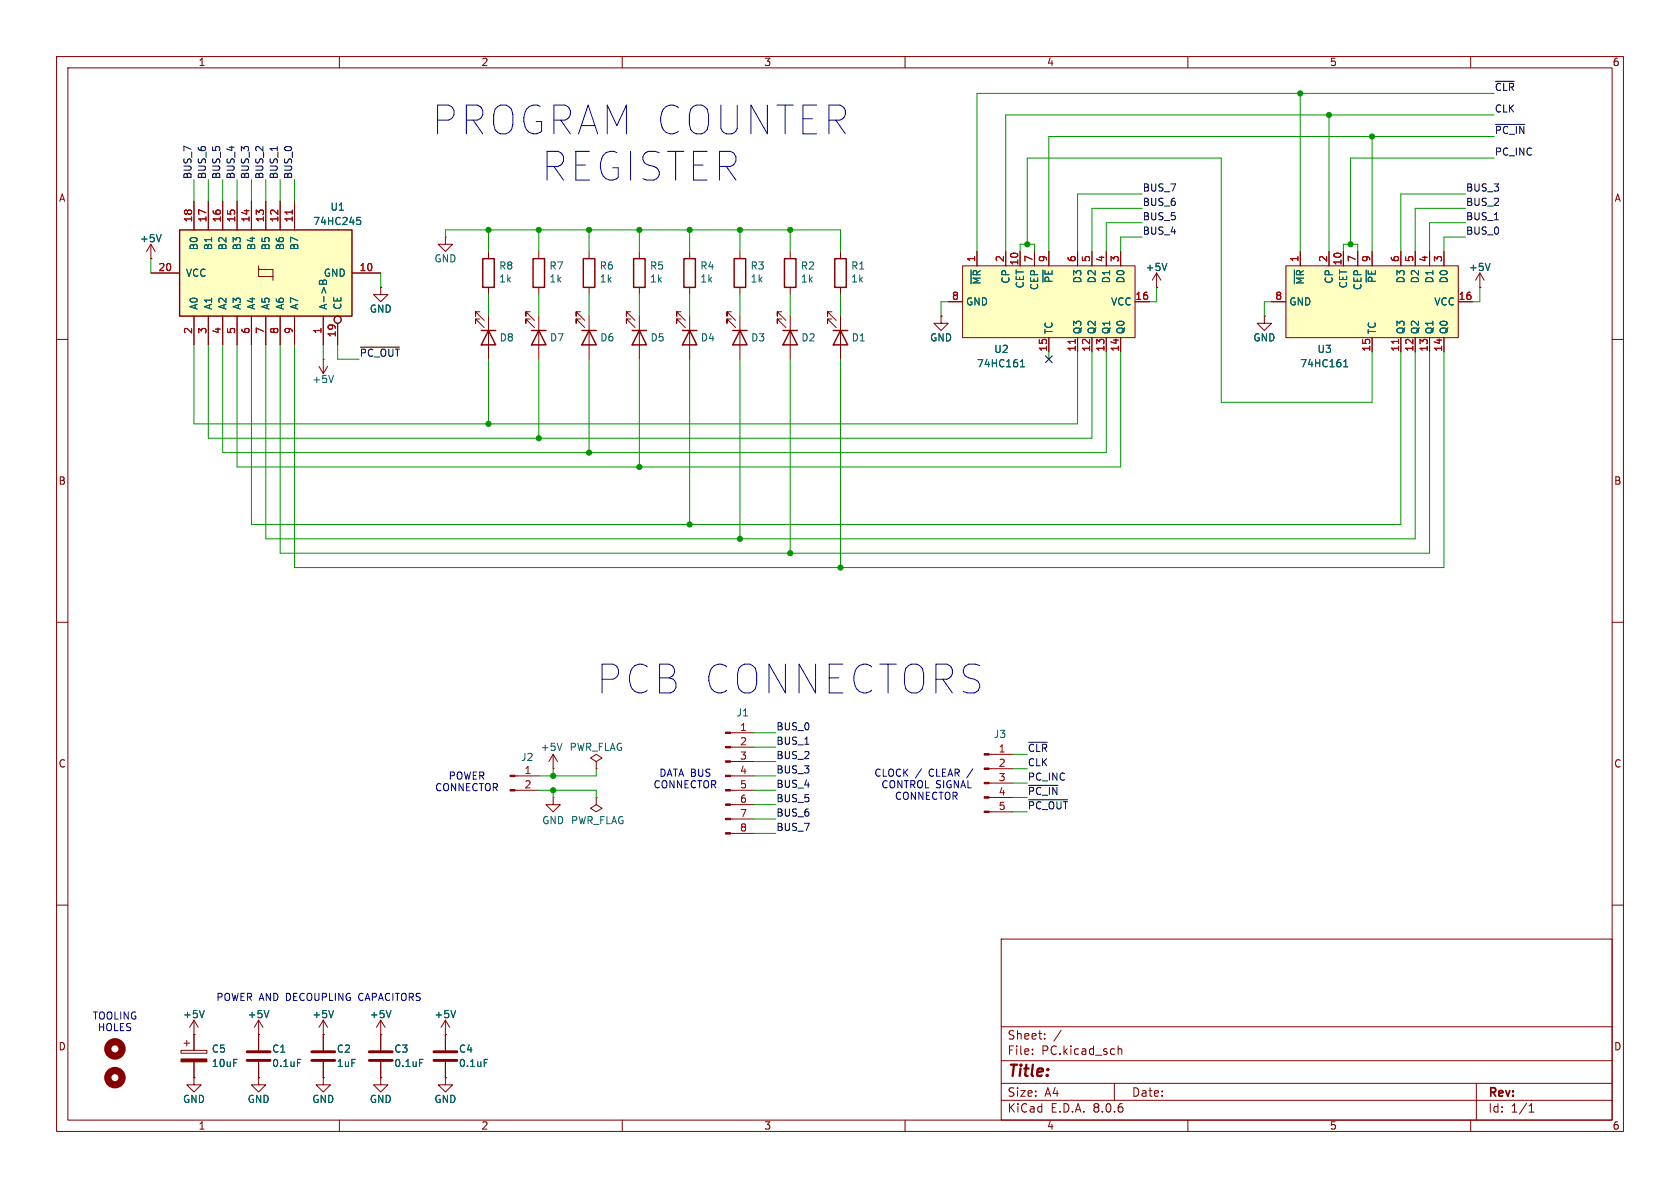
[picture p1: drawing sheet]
<svg xmlns="http://www.w3.org/2000/svg" width="297mm" height="210mm" viewBox="0 0 297 210" stroke-linecap="round" stroke-linejoin="round" font-family="sans-serif">
<g fill="none" stroke="#840000" stroke-width=".18">
<path d="M10 10h277v190h-277zM12 12h273v186h-273zM60 10v2M110 10v2M160 10v2M210 10v2M260 10v2M10 60h2M67.3 50.8v1.3h1.3l-1.3 1.2-1.3-1.2h1.3M67.3 50.8h.1M104.1 44.5v1.2M104.1 50.8v1.3"/>
<path d="M113 44.5v1.2M113 50.8v1.3M204.5 50.8h.1M204.5 48.3l-.8 1.2M204.5 48.3v2.5M204.5 48.3l.7 1.2M285 60h2M10 110h2M285 110h2M10 160h2M285 160h2M177 166h108v32h-108z"/>
<path d="M60 198v2M110 198v2M160 198v2M177 194.5h108M177 191.5h108M177 187.5h108M177 181.5h108M182.5 186.3v.1M182.5 185.5v.1M184.7 183.6v.1M184.7 182.8v.1M187.6 182.1l-1.3 2"/>
<path d="M197 191.5v3M197.7 184.9v1.5M197.7 185.5l.2-.1 .3 .1 .1 .9M210 198v2M260 198v2M261 191.5v6.5M270.3 196.6h.9M270.3 195.5l.4-.4v1.5"/>
</g>
<path d="M206.3 46.6l-.4 1.2" fill="none" stroke="#006464" stroke-width=".18"/>
<path d="M103.1 45.7h2.1v5.1h-2.1zM112 45.7h2v5.1h-2z" fill="none" stroke="#840000" stroke-width=".25"/>
<path d="M31.7 40.6h30.5v15.3h-30.5z" fill="#ffffc2"/>
<g fill="none" stroke="#840000" stroke-width=".18">
<path d="M34.3 35.6v5M36.8 35.6v5M39.4 35.6v5M41.9 35.6v5M44.4 35.6v5M47 35.6v5M49.5 35.6v5M52.1 35.6v5M26.7 45.7h.1M26.7 48.3h5M26.7 43.2l-.8 1.3M26.7 43.2v2.5"/>
<path d="M26.7 43.2l.7 1.3M34.3 55.9v5.1M36.8 55.9v5.1M39.4 55.9v5.1M41.9 55.9v5.1M44.4 55.9v5.1M45.7 47.6v1.3h2.6M45.7 47v.6h2.6v1.9M47 55.9v5.1M49.5 55.9v5.1M52.1 55.9v5.1M57.1 55.9v5.1"/>
<path d="M59.7 57.2v3.8M62.2 48.3h5.1M223.5 55.9v1.3h1.3l-1.3 1.2-1.3-1.2h1.3M223.5 55.9h.1M56.4 64.8l.7 1.2M57.1 63.5h.1M57.1 63.5v2.5M57.9 64.8l-.8 1.2M129.1 139.7h4.2M129.1 137.2h4.2M129.1 134.6h4.2M129.1 132.1h4.2"/>
<path d="M129.1 129.5h4.2M174.9 138.4h4.2M174.9 135.9h4.2M174.9 133.4h4.2M129.1 147.3h4.2M129.1 144.8h4.2M129.1 142.2h4.2M174.9 143.5h4.2M174.9 141h4.2"/>
<circle cx="59.7" cy="56.5" r=".63"/>
</g>
<path d="M31.7 40.6h30.5v15.3h-30.5z" fill="none" stroke="#840000" stroke-width=".25"/>
<path d="M63.1 38.4h.6M63.2 38.9h.3l.3 .3-.1 .4-.5 .1M28.5 41.5l-.4 1.2M56.7 49.6l-.2 .2v.4h1.2v-.5M57 49.7l.1 .1M57.1 49.8v.4M57.1 49.6v.2M59 66.4l-.5 1.2" fill="none" stroke="#006464" stroke-width=".18"/>
<path d="M51.7 37.1v.8" fill="none" stroke="#a90000" stroke-width=".18"/>
<g fill="#840000" stroke="#840000" stroke-width=".18">
<path d="M128.3 147.2h.8v.2h-.8z"/>
<path d="M128.3 144.7h.8v.2h-.8z"/>
<path d="M128.3 142.1h.8v.3h-.8z"/>
<path d="M128.3 139.6h.8v.2h-.8z"/>
<path d="M128.3 137h.8v.3h-.8z"/>
<path d="M128.3 134.5h.8v.2h-.8z"/>
<path d="M128.3 132h.8v.2h-.8z"/>
<path d="M128.3 129.4h.8v.3h-.8z"/>
<path d="M174 143.4h.9v.2h-.9z"/>
<path d="M174 140.8h.9v.3h-.9z"/>
<path d="M174 138.3h.9v.3h-.9z"/>
<path d="M174 135.8h.9v.2h-.9z"/>
<path d="M174 133.2h.9v.3h-.9z"/>
</g>
<path d="M227.3 47h30.5v12.7h-30.5z" fill="#ffffc2"/>
<g fill="none" stroke="#840000" stroke-width=".18">
<path d="M102.6 55.1h-.7v.8v-.8l1.5 1.5M102.6 56.4h-.7v.8v-.8l1.5 1.5M104.1 55.9v7.6M111.5 55.1h-.8v.8v-.8l1.6 1.5M111.5 56.4h-.8v.8v-.8l1.6 1.5M113 55.9v7.6M147.1 55.1h-.8v.8v-.8l1.5 1.5M147.1 56.4h-.8v.8v-.8l1.5 1.5M148.6 44.5v1.2M148.6 50.8v1.3M148.6 55.9v7.6M224.8 53.3h2.5"/>
<path d="M227.3 47h30.5v12.7h-30.5zM229.9 44.5v2.5M234.9 44.5v2.5M237.5 44.5v2.5M240 44.5v2.5M242.6 44.5v2.5M242.6 59.7v2.5M247.6 44.5v2.5M247.6 59.7v2.5M250.2 44.5v2.5M250.2 59.7v2.5M252.7 44.5v2.5"/>
<path d="M252.7 59.7v2.5M255.3 44.5v2.5M255.3 59.7v2.5M257.8 53.3h2.5M34.3 190.5v1.3h1.3l-1.3 1.2-1.3-1.2h1.3M34.3 190.5h.1"/>
</g>
<path d="M228.8 47.7v2.5M237.5 64.8h.8M237.5 63.9l.4-.3v1.2" fill="none" stroke="#006464" stroke-width=".18"/>
<path d="M247.2 60v.7" fill="none" stroke="#a90000" stroke-width=".18"/>
<path d="M102.9 58.4h2.5M104.1 58.4l1.3 2.6h-2.5zM111.8 58.4h2.5M113 58.4l1.3 2.6h-2.5zM147.3 58.4h2.6M147.6 45.7h2v5.1h-2zM148.6 58.4l1.3 2.6h-2.6z" fill="none" stroke="#840000" stroke-width=".25"/>
<path d="M170.2 47h30.5v12.7h-30.5z" fill="#ffffc2"/>
<g fill="none" stroke="#840000" stroke-width=".18">
<path d="M34.3 35.6v5M36.8 35.6v5M39.4 35.6v5M41.9 35.6v5M44.4 35.6v5M47 35.6v5M49.5 35.6v5M52.1 35.6v5M26.7 45.7h.1M26.7 48.3h5M34.3 55.9v5.1M36.8 55.9v5.1"/>
<path d="M39.4 55.9v5.1M41.9 55.9v5.1M44.4 55.9v5.1M47 55.9v5.1M49.5 55.9v5.1M52.1 55.9v5.1M57.1 55.9v5.1M59.7 57.2v3.8M62.2 48.3h5.1M67.3 50.8h.1M78.7 41.9v1.3h1.3l-1.3 1.3-1.2-1.3h1.2M78.7 41.9h.1"/>
<path d="M84.8 55.1h-.7v.8v-.8l1.5 1.5M84.8 56.4h-.7v.8v-.8l1.5 1.5M86.4 44.5v1.2M86.4 50.8v1.3M86.4 55.9v7.6M93.7 55.1h-.7v.8v-.8l1.5 1.5M93.7 56.4h-.7v.8v-.8l1.5 1.5M95.2 44.5v1.2M95.2 50.8v1.3M95.2 55.9v7.6M120.4 55.1h-.8v.8v-.8l1.6 1.5M120.4 56.4h-.8v.8v-.8l1.6 1.5"/>
<path d="M121.9 44.5v1.2M121.9 50.8v1.3M121.9 55.9v7.6M129.3 55.1h-.8v.8v-.8l1.5 1.5M129.3 56.4h-.8v.8v-.8l1.5 1.5M130.8 44.5v1.2M130.8 50.8v1.3M130.8 55.9v7.6M138.2 55.1h-.8v.8v-.8l1.5 1.5M138.2 56.4h-.8v.8v-.8l1.5 1.5M139.7 44.5v1.2M139.7 50.8v1.3"/>
<path d="M139.7 55.9v7.6M166.4 55.9v1.3h1.2l-1.2 1.2-1.3-1.2h1.3M166.4 55.9h.1M167.6 53.3h2.6M170.2 47h30.5v12.7h-30.5zM172.7 44.5v2.5M177.8 44.5v2.5M180.3 44.5v2.5M182.9 44.5v2.5M185.4 44.5v2.5M185.4 59.7v2.5M190.5 44.5v2.5"/>
<path d="M190.5 59.7v2.5M193 44.5v2.5M193 59.7v2.5M195.6 44.5v2.5M195.6 59.7v2.5M198.1 44.5v2.5M198.1 59.7v2.5M200.7 53.3h2.5M204.5 50.8h.1M223.5 55.9h.1M224.8 53.3h2.5M229.9 44.5v2.5"/>
<path d="M234.9 44.5v2.5M237.5 44.5v2.5M240 44.5v2.5M242.6 44.5v2.5M242.6 59.7v2.5M247.6 44.5v2.5M247.6 59.7v2.5M250.2 44.5v2.5M250.2 59.7v2.5M252.7 44.5v2.5M252.7 59.7v2.5M255.3 44.5v2.5"/>
<path d="M255.3 59.7v2.5M257.8 53.3h2.5M261.6 50.8h.1M261.6 48.3l-.7 1.2M261.6 48.3v2.5M261.6 48.3l.8 1.2M91 139.7h4.2M91 137.2h4.2M97.8 135.9h.1M97.8 133.4l-.8 1.2M97.8 133.4v2.5M97.8 133.4l.8 1.2"/>
<path d="M105.4 134.6l1-.6-1-.6-1 .6 1 .6v1.3M105.4 135.9h.1M97.8 141v1.2h1.3l-1.3 1.3-1.3-1.3h1.3M97.8 141h.1M105.4 141v1.2l1 .7-1 .6-1-.6 1-.7M105.4 141h.1M32 185.7h4.6v.5h-4.6zM32.5 184.4h1M33 183.9v1M34.3 182.9h.1M34.3 190.5h.1M34.3 180.3l-.8 1.3"/>
<path d="M34.3 180.3v5.4M34.3 187.7v2.8M34.3 180.3l.8 1.3M45.7 190.5v1.3h1.3l-1.3 1.2-1.3-1.2h1.3M45.7 190.5h.1M45.7 182.9h.1M45.7 180.3v5.4M45.7 187.7v2.8M45.7 180.3l-.7 1.3M45.7 180.3l.8 1.3M57.1 190.5v1.3h1.3l-1.3 1.2-1.2-1.2h1.2M57.1 190.5h.1"/>
<path d="M57.1 182.9h.1M57.1 180.3v5.4M57.1 187.7v2.8M57.1 180.3l-.7 1.3M57.1 180.3l.8 1.3M67.3 182.9h.1M67.3 190.5v1.3h1.3l-1.3 1.2-1.3-1.2h1.3M67.3 190.5h.1M67.3 180.3v5.4M67.3 187.7v2.8M67.3 180.3l-.8 1.3M67.3 180.3l.8 1.3"/>
<path d="M78.7 190.5v1.3h1.3l-1.3 1.2-1.2-1.2h1.2M78.7 190.5h.1M78.7 182.9h.1M78.7 180.3l-.7 1.3M78.7 180.3v5.4M78.7 187.7v2.8M78.7 180.3l.8 1.3"/>
<circle cx="59.7" cy="56.5" r=".63"/>
</g>
<g fill="none" stroke="#006464" stroke-width=".18">
<path d="M63.1 38.4h.6M63.2 38.9h.3l.3 .3-.1 .4-.5 .1M28.5 41.5l-.4 1.2M56.7 49.6l-.2 .2v.4h1.2v-.5M57 49.7l.1 .1M57.1 49.8v.4M57.1 49.6v.2M171.7 47.7v2.5M206.3 46.6l-.4 1.2M228.8 47.7v2.5M263.4 46.6l-.4 1.2M180.4 64.8h.7"/>
<path d="M180.4 63.9l.4-.3v1.2M237.5 64.8h.8M237.5 63.9l.4-.3v1.2M99.4 131.4l-.5 1.3M36.1 178.6l-.4 1.3M47.5 178.6l-.4 1.3M59 178.6l-.5 1.3M69.1 178.6l-.4 1.3M80.6 178.6l-.5 1.3M52.6 187.3h.6M74.2 187.3h.6M85.6 187.3h.6"/>
</g>
<path d="M51.7 37.1v.8M190.1 60v.7M247.2 60v.7" fill="none" stroke="#a90000" stroke-width=".18"/>
<g fill="none" stroke="#840000" stroke-width=".25">
<path d="M85.1 58.4h2.5M85.3 45.7h2.1v5.1h-2.1zM86.4 58.4l1.2 2.6h-2.5zM94 58.4h2.5M94.2 45.7h2.1v5.1h-2.1zM95.2 58.4l1.3 2.6h-2.5zM120.6 58.4h2.6M120.9 45.7h2v5.1h-2zM121.9 58.4l1.3 2.6h-2.6zM129.5 58.4h2.6M129.8 45.7h2v5.1h-2zM130.8 58.4l1.3 2.6h-2.6z"/>
<path d="M138.4 58.4h2.6M138.7 45.7h2v5.1h-2zM139.7 58.4l1.3 2.6h-2.6z"/>
</g>
<path d="M43.7 187.5h4.1M43.7 185.9h4.1M55.1 187.5h4.1M55.1 185.9h4.1M65.3 187.5h4M65.3 185.9h4M76.7 187.5h4.1M76.7 185.9h4.1" fill="none" stroke="#840000" stroke-width=".51"/>
<g fill="#840000" stroke="#840000" stroke-width=".18">
<path d="M90.2 139.6h.8v.2h-.8z"/>
<path d="M90.2 137h.8v.3h-.8z"/>
<path d="M32 187.2h4.6v.5h-4.6z"/>
</g>
<g fill="none" stroke="#840000" stroke-width="1.3">
<circle cx="20.3" cy="185.4" r="1.27"/>
<circle cx="20.3" cy="190.5" r="1.27"/>
</g>
<path d="M264.4 14.4h3.3M264.4 22h5.2M63.7 61.4h6.9M181.8 131.2h3.4M181.8 138.8h5.2M181.8 141.4h6.9" fill="none" stroke="#0f0f0f" stroke-width=".18"/>
<g fill="none" stroke="#009600" stroke-width=".18">
<path d="M229.9 16.5v28M264.2 16.5h-91.5v28M34.3 31.8v3.8M36.8 31.8v3.8M39.4 31.8v3.8M41.9 31.8v3.8M44.4 31.8v3.8M47 31.8v3.8M49.5 31.8v3.8M52.1 31.8v3.8M201.9 39.4h-6.3v5.1M201.9 34.3h-11.4v10.2"/>
<path d="M201.9 36.8h-8.9v7.7M234.9 20.3v24.2M242.6 24.1v20.4M259.1 39.4h-6.4v5.1M259.1 34.3h-11.5v10.2M259.1 36.8h-8.9v7.7M264.2 27.9h-25.4v15.3M264.2 20.3h-86.4v24.2M264.2 24.1h-78.8v20.4M26.7 45.7v2.6M67.3 48.3v2.5M78.7 41.9v-1.3h69.9v3.9"/>
<path d="M86.4 40.6v3.9M86.4 52.1v3.8M95.2 40.6v3.9M95.2 52.1v3.8M104.1 40.6v3.9M104.1 52.1v3.8M113 40.6v3.9M113 52.1v3.8M121.9 40.6v3.9M121.9 52.1v3.8M130.8 40.6v3.9M130.8 52.1v3.8"/>
<path d="M139.7 40.6v3.9M139.7 52.1v3.8M148.6 52.1v3.8M167.6 53.3h-1.2v2.6M180.3 44.5v-1.3h2.6v1.3M181.6 43.2v-15.3h34.3v43.2h26.7v-8.9M201.9 41.9h-3.8v2.6M204.5 50.8v2.5h-1.3M224.8 53.3h-1.3v2.6M237.5 44.5v-1.3h2.5v1.3M259.1 41.9h-3.8v2.6M261.6 50.8v2.5h-1.3"/>
<path d="M34.3 61v13.9h156.2v-12.7M36.8 61v16.5h156.2v-15.3M39.4 61v19h156.2v-17.8M41.9 61v21.6h156.2v-20.4M44.4 61v31.7h203.2v-30.5M47 61v34.3h203.2v-33.1M49.5 61v36.8h203.2v-35.6M52.1 61v39.3h203.2v-38.1M57.1 61v2.5M59.7 61v2.5h3.8M86.4 63.5v11.4M95.2 63.5v14"/>
<path d="M104.1 63.5v16.5M113 63.5v19.1M121.9 63.5v29.2M130.8 63.5v31.8M139.7 63.5v34.3M148.6 63.5v36.8M185.4 62.2v1.3M95.2 139.7h10.2v1.3M97.8 135.9v1.3M97.8 139.7v1.3M105.4 135.9v1.3h-10.2M133.3 139.7h3.9"/>
<path d="M133.3 137.2h3.9M133.3 129.5h3.9M133.3 134.6h3.9M133.3 132.1h3.9M179.1 138.4h2.5M179.1 135.9h2.5M179.1 133.4h2.5M133.3 142.2h3.9M133.3 147.3h3.9M133.3 144.8h3.9M179.1 143.5h2.5M179.1 141h2.5"/>
</g>
<path d="M184.8 62.9l1.2 1.2M186 62.9l-1.2 1.2" fill="none" stroke="#000084" stroke-width=".18"/>
<g fill="#009600" stroke="#009600" stroke-width=".18">
<circle cx="113" cy="40.6" r=".46"/>
<circle cx="104.1" cy="40.6" r=".46"/>
<circle cx="121.9" cy="40.6" r=".46"/>
<circle cx="95.2" cy="40.6" r=".46"/>
<circle cx="104.1" cy="80" r=".46"/>
<circle cx="95.2" cy="77.5" r=".46"/>
<circle cx="238.8" cy="43.2" r=".46"/>
<circle cx="242.6" cy="24.1" r=".46"/>
<circle cx="181.6" cy="43.2" r=".46"/>
<circle cx="234.9" cy="20.3" r=".46"/>
<circle cx="229.9" cy="16.5" r=".46"/>
<circle cx="139.7" cy="97.8" r=".46"/>
<circle cx="121.9" cy="92.7" r=".46"/>
<circle cx="130.8" cy="95.3" r=".46"/>
<circle cx="148.6" cy="100.3" r=".46"/>
<circle cx="86.4" cy="74.9" r=".46"/>
<circle cx="86.4" cy="40.6" r=".46"/>
<circle cx="113" cy="82.6" r=".46"/>
<circle cx="130.8" cy="40.6" r=".46"/>
<circle cx="139.7" cy="40.6" r=".46"/>
<circle cx="97.8" cy="139.7" r=".46"/>
<circle cx="97.8" cy="137.2" r=".46"/>
</g>
<g font-size="7.1" fill="#0000c2">
<text x="76.4" y="24.1">PROGRAM COUNTER</text>
<text x="95.8" y="32.3">REGISTER</text>
<text x="105.5" y="122.9">PCB CONNECTORS</text>
</g>
<text font-size="2.8" fill="#840000" x="178" y="190.9">Title:</text>
<g font-size="2.1" fill="#840000">
<text x="178" y="184">Sheet:</text>
<text x="178" y="186.7">File:</text>
<text x="184.1" y="186.7">PC.kicad_sch</text>
<text x="178" y="196.9">KiCad</text>
<text x="178" y="194.1">Size:</text>
<text x="184.7" y="194.1">A4</text>
<text x="185.7" y="196.9">E.D.A.</text>
<text x="193.3" y="196.9">8.0.6</text>
<text x="200" y="194.1">Date:</text>
<text x="263" y="194.3">Rev:</text>
<text x="263" y="196.9">Id:</text>
<text x="267.1" y="196.9">1/1</text>
</g>
<g font-size="1.8" fill="#840000">
<text x="35" y="11.9">1</text>
<text x="85" y="11.9">2</text>
<text x="135" y="11.9">3</text>
<text x="185" y="11.9">4</text>
<text x="235" y="11.9">5</text>
<text x="285" y="11.9">6</text>
<text x="10.3" y="35.9">A</text>
<text x="285.3" y="35.9">A</text>
<text x="10.3" y="85.9">B</text>
<text x="285.3" y="85.9">B</text>
<text x="10.3" y="135.9">C</text>
<text x="285.3" y="135.9">C</text>
<text x="10.3" y="185.9">D</text>
<text x="285.3" y="185.9">D</text>
<text x="35" y="199.9">1</text>
<text x="85" y="199.9">2</text>
<text x="135" y="199.9">3</text>
<text x="185" y="199.9">4</text>
<text x="235" y="199.9">5</text>
<text x="285" y="199.9">6</text>
</g>
<g font-size="1.8" fill="#0f0f0f">
<text x="264.2" y="16.2">~{CLR}</text>
<text x="264.2" y="23.8">~{PC_IN}</text>
<text x="264.2" y="20">CLK</text>
<text x="264.2" y="27.6">PC_INC</text>
<text x="33.9" y="31.8" transform="rotate(-90 33.9 31.8)">BUS_7</text>
<text x="36.5" y="31.8" transform="rotate(-90 36.5 31.8)">BUS_6</text>
<text x="39" y="31.8" transform="rotate(-90 39 31.8)">BUS_5</text>
<text x="41.6" y="31.8" transform="rotate(-90 41.6 31.8)">BUS_4</text>
<text x="44.1" y="31.8" transform="rotate(-90 44.1 31.8)">BUS_3</text>
<text x="46.6" y="31.8" transform="rotate(-90 46.6 31.8)">BUS_2</text>
<text x="49.2" y="31.8" transform="rotate(-90 49.2 31.8)">BUS_1</text>
<text x="51.7" y="31.8" transform="rotate(-90 51.7 31.8)">BUS_0</text>
<text x="201.9" y="33.9">BUS_7</text>
<text x="259.1" y="33.9">BUS_3</text>
<text x="201.9" y="41.6">BUS_4</text>
<text x="201.9" y="36.5">BUS_6</text>
<text x="201.9" y="39">BUS_5</text>
<text x="259.1" y="41.6">BUS_0</text>
<text x="259.1" y="36.5">BUS_2</text>
<text x="259.1" y="39">BUS_1</text>
<text x="63.5" y="63.2">~{PC_OUT}</text>
<text x="137.2" y="129.2">BUS_0</text>
<text x="137.2" y="131.7">BUS_1</text>
<text x="137.2" y="134.3">BUS_2</text>
<text x="137.2" y="136.8">BUS_3</text>
<text x="181.6" y="135.5">CLK</text>
<text x="181.6" y="133">~{CLR}</text>
<text x="137.2" y="141.9">BUS_5</text>
<text x="137.2" y="139.4">BUS_4</text>
<text x="181.6" y="140.6">~{PC_IN}</text>
<text x="181.6" y="143.2">~{PC_OUT}</text>
<text x="181.6" y="138.1">PC_INC</text>
<text x="137.2" y="147">BUS_7</text>
<text x="137.2" y="144.4">BUS_6</text>
</g>
<g font-size="1.8" fill="#a90000">
<text x="34" y="39.4" transform="rotate(-90 34 39.4)">18</text>
<text x="36.6" y="39.4" transform="rotate(-90 36.6 39.4)">17</text>
<text x="39.1" y="39.4" transform="rotate(-90 39.1 39.4)">16</text>
<text x="41.7" y="39.4" transform="rotate(-90 41.7 39.4)">15</text>
<text x="44.2" y="39.4" transform="rotate(-90 44.2 39.4)">14</text>
<text x="46.7" y="39.4" transform="rotate(-90 46.7 39.4)">13</text>
<text x="49.3" y="39.4" transform="rotate(-90 49.3 39.4)">12</text>
<text x="51.8" y="39.4" transform="rotate(-90 51.8 39.4)">11</text>
<text x="172.5" y="46.4" transform="rotate(-90 172.5 46.4)">1</text>
<text x="177.5" y="46.4" transform="rotate(-90 177.5 46.4)">2</text>
<text x="180.1" y="47" transform="rotate(-90 180.1 47)">10</text>
<text x="182.6" y="46.4" transform="rotate(-90 182.6 46.4)">7</text>
<text x="185.2" y="46.4" transform="rotate(-90 185.2 46.4)">9</text>
<text x="190.2" y="46.4" transform="rotate(-90 190.2 46.4)">6</text>
<text x="192.8" y="46.4" transform="rotate(-90 192.8 46.4)">5</text>
<text x="195.3" y="46.4" transform="rotate(-90 195.3 46.4)">4</text>
<text x="197.9" y="46.4" transform="rotate(-90 197.9 46.4)">3</text>
<text x="229.6" y="46.4" transform="rotate(-90 229.6 46.4)">1</text>
<text x="234.7" y="46.4" transform="rotate(-90 234.7 46.4)">2</text>
<text x="237.2" y="47" transform="rotate(-90 237.2 47)">10</text>
<text x="239.8" y="46.4" transform="rotate(-90 239.8 46.4)">7</text>
<text x="242.3" y="46.4" transform="rotate(-90 242.3 46.4)">9</text>
<text x="247.4" y="46.4" transform="rotate(-90 247.4 46.4)">6</text>
<text x="249.9" y="46.4" transform="rotate(-90 249.9 46.4)">5</text>
<text x="252.5" y="46.4" transform="rotate(-90 252.5 46.4)">4</text>
<text x="255" y="46.4" transform="rotate(-90 255 46.4)">3</text>
<text x="27.9" y="48">20</text>
<text x="63.5" y="48">10</text>
<text x="168.2" y="53.1">8</text>
<text x="200.6" y="53.1">16</text>
<text x="225.4" y="53.1">8</text>
<text x="257.8" y="53.1">16</text>
<text x="34" y="59.1" transform="rotate(-90 34 59.1)">2</text>
<text x="36.6" y="59.1" transform="rotate(-90 36.6 59.1)">3</text>
<text x="39.1" y="59.1" transform="rotate(-90 39.1 59.1)">4</text>
<text x="41.7" y="59.1" transform="rotate(-90 41.7 59.1)">5</text>
<text x="44.2" y="59.1" transform="rotate(-90 44.2 59.1)">6</text>
<text x="46.7" y="59.1" transform="rotate(-90 46.7 59.1)">7</text>
<text x="49.3" y="59.1" transform="rotate(-90 49.3 59.1)">8</text>
<text x="51.8" y="59.1" transform="rotate(-90 51.8 59.1)">9</text>
<text x="56.9" y="59.1" transform="rotate(-90 56.9 59.1)">1</text>
<text x="59.4" y="59.7" transform="rotate(-90 59.4 59.7)">19</text>
<text x="185.2" y="62.3" transform="rotate(-90 185.2 62.3)">15</text>
<text x="190.2" y="62.3" transform="rotate(-90 190.2 62.3)">11</text>
<text x="192.8" y="62.3" transform="rotate(-90 192.8 62.3)">12</text>
<text x="195.3" y="62.3" transform="rotate(-90 195.3 62.3)">13</text>
<text x="197.9" y="62.3" transform="rotate(-90 197.9 62.3)">14</text>
<text x="242.3" y="62.3" transform="rotate(-90 242.3 62.3)">15</text>
<text x="247.4" y="62.3" transform="rotate(-90 247.4 62.3)">11</text>
<text x="249.9" y="62.3" transform="rotate(-90 249.9 62.3)">12</text>
<text x="252.5" y="62.3" transform="rotate(-90 252.5 62.3)">13</text>
<text x="255" y="62.3" transform="rotate(-90 255 62.3)">14</text>
<text x="130.7" y="129.3">1</text>
<text x="130.7" y="131.8">2</text>
<text x="92.6" y="136.9">1</text>
<text x="130.7" y="134.4">3</text>
<text x="130.7" y="136.9">4</text>
<text x="176.5" y="133.1">1</text>
<text x="176.5" y="135.6">2</text>
<text x="92.6" y="139.4">2</text>
<text x="130.7" y="139.4">5</text>
<text x="130.7" y="142">6</text>
<text x="176.5" y="138.2">3</text>
<text x="176.5" y="140.7">4</text>
<text x="176.5" y="143.3">5</text>
<text x="130.7" y="144.5">7</text>
<text x="130.7" y="147.1">8</text>
</g>
<g font-size="1.8" fill="#006464">
<text x="55.3" y="40">74HC245</text>
<text x="58.3" y="37.4">U1</text>
<text x="24.6" y="43">+5V</text>
<text x="35.2" y="44.3" transform="rotate(-90 35.2 44.3)">B0</text>
<text x="37.7" y="44.3" transform="rotate(-90 37.7 44.3)">B1</text>
<text x="40.2" y="44.3" transform="rotate(-90 40.2 44.3)">B2</text>
<text x="42.8" y="44.3" transform="rotate(-90 42.8 44.3)">B3</text>
<text x="45.3" y="44.3" transform="rotate(-90 45.3 44.3)">B4</text>
<text x="47.9" y="44.3" transform="rotate(-90 47.9 44.3)">B5</text>
<text x="50.4" y="44.3" transform="rotate(-90 50.4 44.3)">B6</text>
<text x="52.9" y="44.3" transform="rotate(-90 52.9 44.3)">B7</text>
<text x="76.7" y="46.6">GND</text>
<text x="88.1" y="47.9">R8</text>
<text x="97" y="47.9">R7</text>
<text x="105.9" y="47.9">R6</text>
<text x="114.8" y="47.9">R5</text>
<text x="123.7" y="47.9">R4</text>
<text x="132.6" y="47.9">R3</text>
<text x="141.5" y="47.9">R2</text>
<text x="150.4" y="47.9">R1</text>
<text x="32.8" y="49.1">VCC</text>
<text x="57.1" y="49.1">GND</text>
<text x="88.1" y="50.1">1k</text>
<text x="97" y="50.1">1k</text>
<text x="105.9" y="50.1">1k</text>
<text x="114.8" y="50.1">1k</text>
<text x="123.7" y="50.1">1k</text>
<text x="132.6" y="50.1">1k</text>
<text x="141.5" y="50.1">1k</text>
<text x="150.4" y="50.1">1k</text>
<text x="173.6" y="50.4" transform="rotate(-90 173.6 50.4)">~{MR}</text>
<text x="178.7" y="50.2" transform="rotate(-90 178.7 50.2)">CP</text>
<text x="181.2" y="51.1" transform="rotate(-90 181.2 51.1)">CET</text>
<text x="183.7" y="51.4" transform="rotate(-90 183.7 51.4)">CEP</text>
<text x="186.3" y="50.1" transform="rotate(-90 186.3 50.1)">~{PE}</text>
<text x="191.4" y="50.2" transform="rotate(-90 191.4 50.2)">D3</text>
<text x="193.9" y="50.2" transform="rotate(-90 193.9 50.2)">D2</text>
<text x="196.4" y="50.2" transform="rotate(-90 196.4 50.2)">D1</text>
<text x="199" y="50.2" transform="rotate(-90 199 50.2)">D0</text>
<text x="202.4" y="48.1">+5V</text>
<text x="230.7" y="50.4" transform="rotate(-90 230.7 50.4)">~{MR}</text>
<text x="235.8" y="50.2" transform="rotate(-90 235.8 50.2)">CP</text>
<text x="238.4" y="51.1" transform="rotate(-90 238.4 51.1)">CET</text>
<text x="240.9" y="51.4" transform="rotate(-90 240.9 51.4)">CEP</text>
<text x="243.4" y="50.1" transform="rotate(-90 243.4 50.1)">~{PE}</text>
<text x="248.5" y="50.2" transform="rotate(-90 248.5 50.2)">D3</text>
<text x="251.1" y="50.2" transform="rotate(-90 251.1 50.2)">D2</text>
<text x="253.6" y="50.2" transform="rotate(-90 253.6 50.2)">D1</text>
<text x="256.1" y="50.2" transform="rotate(-90 256.1 50.2)">D0</text>
<text x="259.6" y="48.1">+5V</text>
<text x="35.2" y="54.9" transform="rotate(-90 35.2 54.9)">A0</text>
<text x="37.7" y="54.9" transform="rotate(-90 37.7 54.9)">A1</text>
<text x="40.2" y="54.9" transform="rotate(-90 40.2 54.9)">A2</text>
<text x="42.8" y="54.9" transform="rotate(-90 42.8 54.9)">A3</text>
<text x="45.3" y="54.9" transform="rotate(-90 45.3 54.9)">A4</text>
<text x="47.9" y="54.9" transform="rotate(-90 47.9 54.9)">A5</text>
<text x="50.4" y="54.9" transform="rotate(-90 50.4 54.9)">A6</text>
<text x="52.9" y="54.9" transform="rotate(-90 52.9 54.9)">A7</text>
<text x="58" y="54.9" transform="rotate(-90 58 54.9)">A-&gt;B</text>
<text x="60.6" y="54.9" transform="rotate(-90 60.6 54.9)">CE</text>
<text x="65.3" y="55.5">GND</text>
<text x="170.7" y="54.2">GND</text>
<text x="186.3" y="59.2" transform="rotate(-90 186.3 59.2)">TC</text>
<text x="191.4" y="59.2" transform="rotate(-90 191.4 59.2)">Q3</text>
<text x="193.9" y="59.2" transform="rotate(-90 193.9 59.2)">Q2</text>
<text x="196.3" y="54.2">VCC</text>
<text x="196.4" y="59.2" transform="rotate(-90 196.4 59.2)">Q1</text>
<text x="199" y="59.2" transform="rotate(-90 199 59.2)">Q0</text>
<text x="227.8" y="54.2">GND</text>
<text x="243.4" y="59.2" transform="rotate(-90 243.4 59.2)">TC</text>
<text x="248.5" y="59.2" transform="rotate(-90 248.5 59.2)">Q3</text>
<text x="251.1" y="59.2" transform="rotate(-90 251.1 59.2)">Q2</text>
<text x="253.5" y="54.2">VCC</text>
<text x="253.6" y="59.2" transform="rotate(-90 253.6 59.2)">Q1</text>
<text x="256.1" y="59.2" transform="rotate(-90 256.1 59.2)">Q0</text>
<text x="88.2" y="60.6">D8</text>
<text x="97.1" y="60.6">D7</text>
<text x="106" y="60.6">D6</text>
<text x="114.9" y="60.6">D5</text>
<text x="123.8" y="60.6">D4</text>
<text x="132.7" y="60.6">D3</text>
<text x="141.6" y="60.6">D2</text>
<text x="150.5" y="60.6">D1</text>
<text x="164.3" y="60.6">GND</text>
<text x="172.6" y="65.1">74HC161</text>
<text x="175.7" y="62.6">U2</text>
<text x="221.5" y="60.6">GND</text>
<text x="229.8" y="65.1">74HC161</text>
<text x="232.8" y="62.6">U3</text>
<text x="55.1" y="67.9">+5V</text>
<text x="130.1" y="126.8">J1</text>
<text x="175.6" y="130.7">J3</text>
<text x="92" y="134.7">J2</text>
<text x="95.5" y="132.9">+5V</text>
<text x="100.6" y="132.9">PWR_FLAG</text>
<text x="95.8" y="145.9">GND PWR_FLAG</text>
<text x="32.3" y="180.2">+5V</text>
<text x="43.7" y="180.2">+5V</text>
<text x="55.1" y="180.2">+5V</text>
<text x="65.3" y="180.2">+5V</text>
<text x="76.7" y="180.2">+5V</text>
<text x="37.3" y="186.3">C5</text>
<text x="37.3" y="188.8">10uF</text>
<text x="48" y="186.3">C1</text>
<text x="48" y="188.8">0.1uF</text>
<text x="59.4" y="186.3">C2</text>
<text x="59.4" y="188.8">1uF</text>
<text x="69.6" y="186.3">C3</text>
<text x="69.6" y="188.8">0.1uF</text>
<text x="81" y="186.3">C4</text>
<text x="81" y="188.8">0.1uF</text>
<text x="32.3" y="195.2">GND</text>
<text x="43.7" y="195.2">GND</text>
<text x="55.1" y="195.2">GND</text>
<text x="65.3" y="195.2">GND</text>
<text x="76.7" y="195.2">GND</text>
</g>
<g font-size="1.8" fill="#0000c2">
<text x="116.5" y="137.5">DATA BUS</text>
<text x="154.5" y="137.5">CLOCK</text>
<text x="161.8" y="137.5">/</text>
<text x="164.3" y="137.5">CLEAR /</text>
<text x="76.8" y="140.1">CONNECTOR</text>
<text x="79.2" y="138">POWER</text>
<text x="115.4" y="139.6">CONNECTOR</text>
<text x="155.7" y="139.6">CONTROL SIGNAL</text>
<text x="158.1" y="141.6">CONNECTOR</text>
<text x="38.1" y="177.1">POWER AND DECOUPLING</text>
<text x="63.7" y="177.1">CAPACITORS</text>
<text x="16.3" y="180.4">TOOLING</text>
<text x="17.2" y="182.5">HOLES</text>
</g>
</svg>
